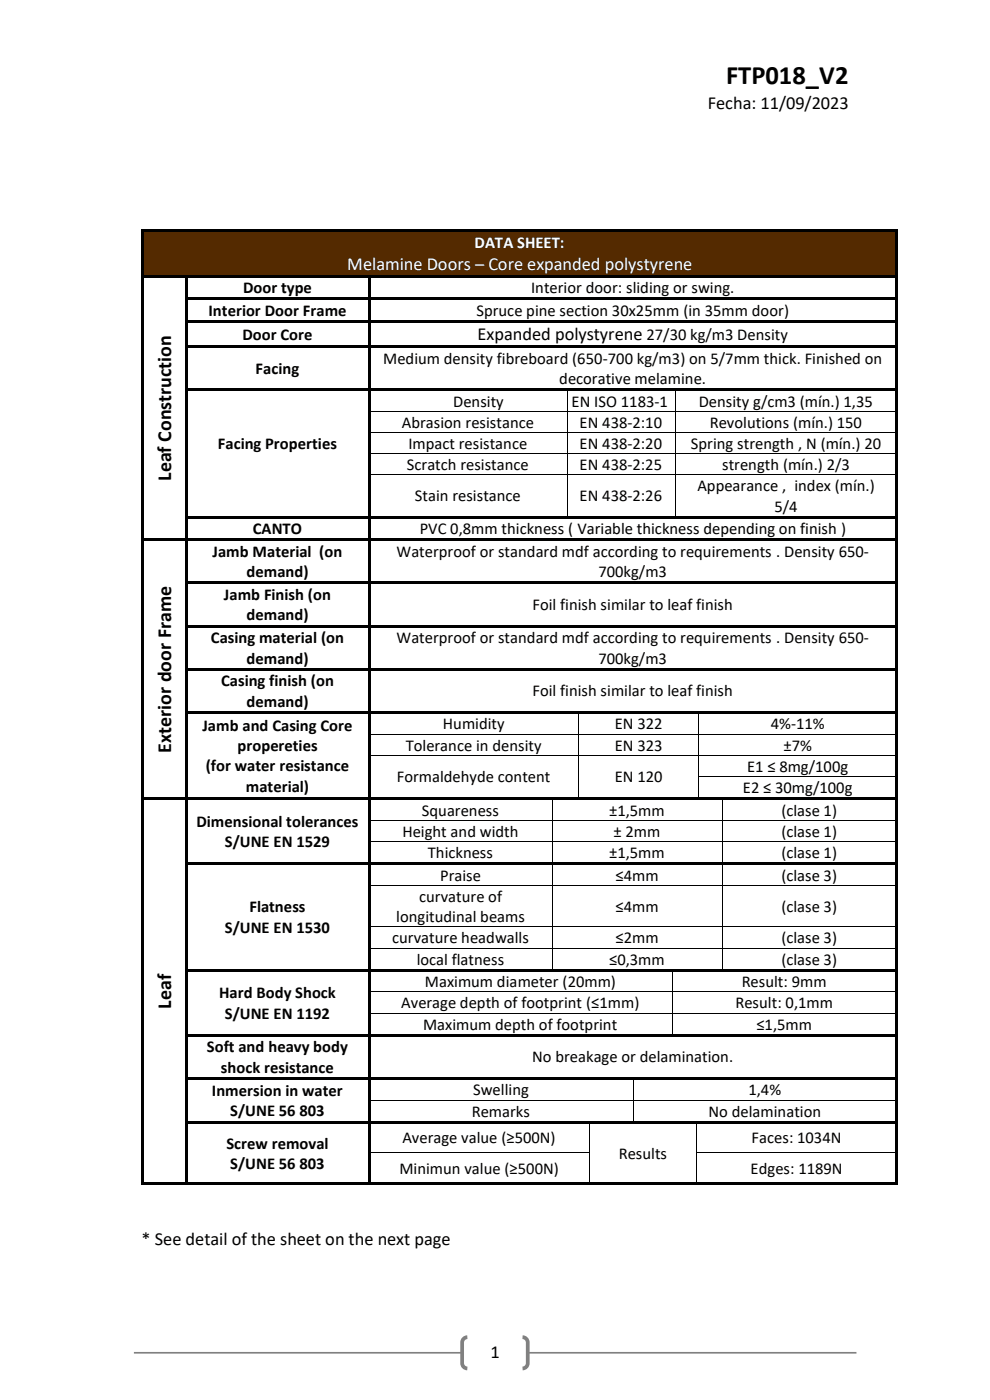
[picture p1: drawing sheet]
<svg xmlns="http://www.w3.org/2000/svg" width="210mm" height="297mm" viewBox="0 0 210 297" stroke-linecap="round" stroke-linejoin="round" font-family="sans-serif">
<path d="M28.4 287h153.3" fill="none" stroke="#808080" stroke-width=".35"/>
<path d="M98.5 283.9l.6-.2h11.7a1.1 1.1 0 0 1 1.2 1.1v4.4a1.1 1.1 0 0 1-1.2 1.1h-11.7a1.1 1.1 0 0 1-1.1-1.1v-4.4l.1-.4z" fill-rule="evenodd" fill="#fff"/>
<path d="M99.1 283.7a1.1 1.1 0 0 0-1.1 1.1v4.4a1.1 1.1 0 0 0 1.1 1.1M110.8 283.7a1.1 1.1 0 0 1 1.2 1.1v4.4a1.1 1.1 0 0 1-1.2 1.1" fill="none" stroke="#808080" stroke-width=".79" stroke-linecap="butt"/>
<g fill="#542a00">
<path d="M30.5 49.2h159.5v9.1h-159.5z" fill-rule="evenodd"/>
<path d="M32.2 49.2h156.1v4.4h-156.1z" fill-rule="evenodd"/>
<path d="M32.2 53.6h156.1v4.7h-156.1z" fill-rule="evenodd"/>
</g>
<g fill="#000">
<path d="M30 48.7h.5v.6h-.5z" fill-rule="evenodd"/>
<path d="M30 48.7h.5v.5h-.5z" fill-rule="evenodd"/>
<path d="M30 49.3h.5v9h-.5z" fill-rule="evenodd"/>
<path d="M30 58.3h.5v.6h-.5z" fill-rule="evenodd"/>
<path d="M30.5 48.7h159.5v.5h-159.5z" fill-rule="evenodd"/>
<path d="M30.5 58.3h8.8v.5h-8.8z" fill-rule="evenodd"/>
<path d="M39.3 58.8l.5 .1z" fill-rule="evenodd"/>
<path d="M39.3 58.3h.5v.5h-.5z" fill-rule="evenodd"/>
<path d="M39.8 58.3h38.2v.5h-38.2z" fill-rule="evenodd"/>
<path d="M78 58.8l.5 .1z" fill-rule="evenodd"/>
<path d="M78 58.3h.5v.5h-.5z" fill-rule="evenodd"/>
<path d="M78.5 58.3h111.5v.5h-111.5z" fill-rule="evenodd"/>
<path d="M190 48.7h.5v.6h-.5z" fill-rule="evenodd"/>
<path d="M190 48.7h.5v.5h-.5z" fill-rule="evenodd"/>
<path d="M190 49.3h.5v9h-.5z" fill-rule="evenodd"/>
<path d="M190 58.3h.5v.6h-.5z" fill-rule="evenodd"/>
<path d="M30 58.9h.5v4.2h-.5z" fill-rule="evenodd"/>
<path d="M30 63.1h.5v.6h-.5z" fill-rule="evenodd"/>
<path d="M30 63.7h.5v4.3h-.5z" fill-rule="evenodd"/>
<path d="M30 68h.5v.5h-.5z" fill-rule="evenodd"/>
<path d="M30 68.5h.5v4.7h-.5z" fill-rule="evenodd"/>
<path d="M30 73.2h.5v.6h-.5z" fill-rule="evenodd"/>
<path d="M39.3 58.9h.5v4.2h-.5z" fill-rule="evenodd"/>
<path d="M39.3 63.1h.5v.6h-.5z" fill-rule="evenodd"/>
<path d="M39.3 63.7h.5v4.3h-.5z" fill-rule="evenodd"/>
<path d="M39.3 68h.5v.5h-.5z" fill-rule="evenodd"/>
<path d="M39.3 68.5h.5v4.7h-.5z" fill-rule="evenodd"/>
<path d="M39.3 73.2h.5v.6h-.5z" fill-rule="evenodd"/>
<path d="M39.8 63.1h38.2v.5h-38.2z" fill-rule="evenodd"/>
<path d="M39.8 68h38.2v.5h-38.2z" fill-rule="evenodd"/>
<path d="M39.8 73.2h38.2v.6h-38.2z" fill-rule="evenodd"/>
<path d="M78 58.9h.5v4.2h-.5z" fill-rule="evenodd"/>
<path d="M78 63.1h.5v.6h-.5z" fill-rule="evenodd"/>
<path d="M78 63.7h.5v4.3h-.5z" fill-rule="evenodd"/>
<path d="M78 68h.5v.5h-.5z" fill-rule="evenodd"/>
<path d="M78 68.5h.5v4.7h-.5z" fill-rule="evenodd"/>
<path d="M78 73.2h.5v.6h-.5z" fill-rule="evenodd"/>
<path d="M78.5 63.1h111.5v.5h-111.5z" fill-rule="evenodd"/>
<path d="M78.5 68h111.5v.5h-111.5z" fill-rule="evenodd"/>
<path d="M78.5 73.2h111.5v.6h-111.5z" fill-rule="evenodd"/>
<path d="M190 58.9h.5v4.2h-.5z" fill-rule="evenodd"/>
<path d="M190 63.1h.5v.6h-.5z" fill-rule="evenodd"/>
<path d="M190 63.7h.5v4.3h-.5z" fill-rule="evenodd"/>
<path d="M190 68h.5v.5h-.5z" fill-rule="evenodd"/>
<path d="M190 68.5h.5v4.7h-.5z" fill-rule="evenodd"/>
<path d="M190 73.2h.5v.6h-.5z" fill-rule="evenodd"/>
<path d="M30 73.8h.5v8.5h-.5z" fill-rule="evenodd"/>
<path d="M30 82.3h.5v.6h-.5z" fill-rule="evenodd"/>
<path d="M30 82.9h.5v4.3h-.5z" fill-rule="evenodd"/>
<path d="M30 87.2h.5v.2h-.5z" fill-rule="evenodd"/>
<path d="M30 87.4h.5v4.3h-.5z" fill-rule="evenodd"/>
<path d="M30 91.7h.5v.2h-.5z" fill-rule="evenodd"/>
<path d="M30 91.9h.5v4.2h-.5z" fill-rule="evenodd"/>
<path d="M30 96.1h.5v.2h-.5z" fill-rule="evenodd"/>
<path d="M39.3 73.8h.5v8.5h-.5z" fill-rule="evenodd"/>
<path d="M39.3 82.3h.5v.6h-.5z" fill-rule="evenodd"/>
<path d="M39.3 82.9h.5v4.3h-.5z" fill-rule="evenodd"/>
<path d="M39.3 87.2h.5v.2h-.5z" fill-rule="evenodd"/>
<path d="M39.3 87.4h.5v4.3h-.5z" fill-rule="evenodd"/>
<path d="M39.3 91.7h.5v.2h-.5z" fill-rule="evenodd"/>
<path d="M39.3 91.9h.5v4.2h-.5z" fill-rule="evenodd"/>
<path d="M39.3 96.1h.5v.2h-.5z" fill-rule="evenodd"/>
<path d="M39.8 82.3h38.2v.6h-38.2z" fill-rule="evenodd"/>
<path d="M78 73.8h.5v8.5h-.5z" fill-rule="evenodd"/>
<path d="M78 82.3h.5v.6h-.5z" fill-rule="evenodd"/>
<path d="M78 82.9h.5v4.3h-.5z" fill-rule="evenodd"/>
<path d="M78 87.2h.5v.2h-.5z" fill-rule="evenodd"/>
<path d="M78 87.4h.5v4.3h-.5z" fill-rule="evenodd"/>
<path d="M78 91.7h.5v.2h-.5z" fill-rule="evenodd"/>
<path d="M78 91.9h.5v4.2h-.5z" fill-rule="evenodd"/>
<path d="M78 96.1h.5v.2h-.5z" fill-rule="evenodd"/>
<path d="M78.5 82.3h41.7v.6h-41.7z" fill-rule="evenodd"/>
<path d="M120.2 82.9h.2z" fill-rule="evenodd"/>
<path d="M120.2 82.3h.5v.6h-.5z" fill-rule="evenodd"/>
<path d="M120.2 87.2h.2v.2h-.2z" fill-rule="evenodd"/>
<path d="M120.2 91.7h.2v.2h-.2z" fill-rule="evenodd"/>
<path d="M120.2 96.1h.2v.2h-.2z" fill-rule="evenodd"/>
<path d="M120.7 82.3h22.5v.6h-22.5z" fill-rule="evenodd"/>
<path d="M143.2 82.9h.2z" fill-rule="evenodd"/>
<path d="M143.2 82.3h.5v.6h-.5z" fill-rule="evenodd"/>
<path d="M143.2 87.2h.2v.2h-.2z" fill-rule="evenodd"/>
<path d="M143.2 91.7h.2v.2h-.2z" fill-rule="evenodd"/>
<path d="M143.2 96.1h.2v.2h-.2z" fill-rule="evenodd"/>
<path d="M143.7 82.3h46.3v.6h-46.3z" fill-rule="evenodd"/>
<path d="M190 73.8h.5v8.5h-.5z" fill-rule="evenodd"/>
<path d="M190 82.3h.5v.6h-.5z" fill-rule="evenodd"/>
<path d="M190 82.9h.5v4.3h-.5z" fill-rule="evenodd"/>
<path d="M190 87.2h.5v.2h-.5z" fill-rule="evenodd"/>
<path d="M190 87.4h.5v4.3h-.5z" fill-rule="evenodd"/>
<path d="M190 91.7h.5v.2h-.5z" fill-rule="evenodd"/>
<path d="M190 91.9h.5v4.2h-.5z" fill-rule="evenodd"/>
<path d="M190 96.1h.5v.2h-.5z" fill-rule="evenodd"/>
<path d="M30 96.3h.5v4.3h-.5z" fill-rule="evenodd"/>
<path d="M30 100.6h.5v.2h-.5z" fill-rule="evenodd"/>
<path d="M30 100.8h.5v8.6h-.5z" fill-rule="evenodd"/>
<path d="M30 109.4h.5v.6h-.5z" fill-rule="evenodd"/>
<path d="M30 110h.5v4.3h-.5z" fill-rule="evenodd"/>
<path d="M30 114.3h.5v.5h-.5z" fill-rule="evenodd"/>
<path d="M30.5 114.3h8.8v.5h-8.8z" fill-rule="evenodd"/>
<path d="M39.3 96.3h.5v4.3h-.5z" fill-rule="evenodd"/>
<path d="M39.3 100.6h.5v.2h-.5z" fill-rule="evenodd"/>
<path d="M39.3 100.8h.5v8.6h-.5z" fill-rule="evenodd"/>
<path d="M39.3 109.4h.5v.6h-.5z" fill-rule="evenodd"/>
<path d="M39.3 110h.5v4.3h-.5z" fill-rule="evenodd"/>
<path d="M39.3 114.3h.5v.5h-.5z" fill-rule="evenodd"/>
<path d="M39.8 109.4h38.2v.6h-38.2z" fill-rule="evenodd"/>
<path d="M39.8 114.3h38.2v.5h-38.2z" fill-rule="evenodd"/>
<path d="M78 96.3h.5v4.3h-.5z" fill-rule="evenodd"/>
<path d="M78 100.6h.5v.2h-.5z" fill-rule="evenodd"/>
<path d="M78 100.8h.5v8.6h-.5z" fill-rule="evenodd"/>
<path d="M78 109.4h.5v.6h-.5z" fill-rule="evenodd"/>
<path d="M78 110h.5v4.3h-.5z" fill-rule="evenodd"/>
<path d="M78 114.3h.5v.5h-.5z" fill-rule="evenodd"/>
<path d="M78.5 109.4h41.7v.6h-41.7z" fill-rule="evenodd"/>
<path d="M78.5 114.3h111.5v.5h-111.5z" fill-rule="evenodd"/>
<path d="M120.2 100.6h.2v.2h-.2z" fill-rule="evenodd"/>
<path d="M120.2 109.4h.5v.6h-.5z" fill-rule="evenodd"/>
<path d="M120.7 109.4h22.5v.6h-22.5z" fill-rule="evenodd"/>
<path d="M143.2 100.6h.2v.2h-.2z" fill-rule="evenodd"/>
<path d="M143.2 109.4h.5v.6h-.5z" fill-rule="evenodd"/>
<path d="M143.7 109.4h46.3v.6h-46.3z" fill-rule="evenodd"/>
<path d="M190 96.3h.5v4.3h-.5z" fill-rule="evenodd"/>
<path d="M190 100.6h.5v.2h-.5z" fill-rule="evenodd"/>
<path d="M190 100.8h.5v8.6h-.5z" fill-rule="evenodd"/>
<path d="M190 109.4h.5v.6h-.5z" fill-rule="evenodd"/>
<path d="M190 110h.5v4.3h-.5z" fill-rule="evenodd"/>
<path d="M190 114.3h.5v.5h-.5z" fill-rule="evenodd"/>
<path d="M30 114.8h.5v8.6h-.5z" fill-rule="evenodd"/>
<path d="M30 123.4h.5v.6h-.5z" fill-rule="evenodd"/>
<path d="M30 124h.5v8.6h-.5z" fill-rule="evenodd"/>
<path d="M30 132.6h.5v.5h-.5z" fill-rule="evenodd"/>
<path d="M39.3 114.8h.5v8.6h-.5z" fill-rule="evenodd"/>
<path d="M39.3 123.4h.5v.6h-.5z" fill-rule="evenodd"/>
<path d="M39.3 124h.5v8.6h-.5z" fill-rule="evenodd"/>
<path d="M39.3 132.6h.5v.5h-.5z" fill-rule="evenodd"/>
<path d="M39.8 123.4h38.2v.5h-38.2z" fill-rule="evenodd"/>
<path d="M39.8 132.6h38.2v.5h-38.2z" fill-rule="evenodd"/>
<path d="M78 114.8h.5v8.6h-.5z" fill-rule="evenodd"/>
<path d="M78 123.4h.5v.6h-.5z" fill-rule="evenodd"/>
<path d="M78 124h.5v8.6h-.5z" fill-rule="evenodd"/>
<path d="M78 132.6h.5v.5h-.5z" fill-rule="evenodd"/>
<path d="M78.5 123.4h111.5v.5h-111.5z" fill-rule="evenodd"/>
<path d="M78.5 132.6h111.5v.5h-111.5z" fill-rule="evenodd"/>
<path d="M190 114.8h.5v8.6h-.5z" fill-rule="evenodd"/>
<path d="M190 123.4h.5v.6h-.5z" fill-rule="evenodd"/>
<path d="M190 124h.5v8.6h-.5z" fill-rule="evenodd"/>
<path d="M190 132.6h.5v.5h-.5z" fill-rule="evenodd"/>
<path d="M30 133.1h.5v8.6h-.5z" fill-rule="evenodd"/>
<path d="M30 141.7h.5v.6h-.5z" fill-rule="evenodd"/>
<path d="M30 142.3h.5v8.6h-.5z" fill-rule="evenodd"/>
<path d="M30 150.9h.5v.5h-.5z" fill-rule="evenodd"/>
<path d="M30 151.4h.5v4.3h-.5z" fill-rule="evenodd"/>
<path d="M30 155.7h.5v.1h-.5z" fill-rule="evenodd"/>
<path d="M39.3 133.1h.5v8.6h-.5z" fill-rule="evenodd"/>
<path d="M39.3 141.7h.5v.6h-.5z" fill-rule="evenodd"/>
<path d="M39.3 142.3h.5v8.6h-.5z" fill-rule="evenodd"/>
<path d="M39.3 150.9h.5v.5h-.5z" fill-rule="evenodd"/>
<path d="M39.3 151.4h.5v4.3h-.5z" fill-rule="evenodd"/>
<path d="M39.3 155.7h.5v.1h-.5z" fill-rule="evenodd"/>
<path d="M39.8 141.7h38.2v.5h-38.2z" fill-rule="evenodd"/>
<path d="M39.8 150.9h38.2v.5h-38.2z" fill-rule="evenodd"/>
<path d="M78 133.1h.5v8.6h-.5z" fill-rule="evenodd"/>
<path d="M78 141.7h.5v.6h-.5z" fill-rule="evenodd"/>
<path d="M78 142.3h.5v8.6h-.5z" fill-rule="evenodd"/>
<path d="M78 150.9h.5v.5h-.5z" fill-rule="evenodd"/>
<path d="M78 151.4h.5v4.3h-.5z" fill-rule="evenodd"/>
<path d="M78 155.7h.5v.1h-.5z" fill-rule="evenodd"/>
<path d="M78.5 141.7h111.5v.5h-111.5z" fill-rule="evenodd"/>
<path d="M78.5 150.9h44.2v.5h-44.2z" fill-rule="evenodd"/>
<path d="M122.7 151.4h.1z" fill-rule="evenodd"/>
<path d="M122.7 150.9h.5v.5h-.5z" fill-rule="evenodd"/>
<path d="M122.7 155.7h.1v.1h-.1z" fill-rule="evenodd"/>
<path d="M123.2 150.9h25v.5h-25z" fill-rule="evenodd"/>
<path d="M148.2 151.4h.2z" fill-rule="evenodd"/>
<path d="M148.2 150.9h.5v.5h-.5z" fill-rule="evenodd"/>
<path d="M148.2 155.7h.2v.1h-.2z" fill-rule="evenodd"/>
<path d="M148.7 150.9h41.3v.5h-41.3z" fill-rule="evenodd"/>
<path d="M190 133.1h.5v8.6h-.5z" fill-rule="evenodd"/>
<path d="M190 141.7h.5v.6h-.5z" fill-rule="evenodd"/>
<path d="M190 142.3h.5v8.6h-.5z" fill-rule="evenodd"/>
<path d="M190 150.9h.5v.5h-.5z" fill-rule="evenodd"/>
<path d="M190 151.4h.5v4.3h-.5z" fill-rule="evenodd"/>
<path d="M190 155.7h.5v.1h-.5z" fill-rule="evenodd"/>
<path d="M30 155.8h.5v4.4h-.5z" fill-rule="evenodd"/>
<path d="M30 160.2h.5v.1h-.5z" fill-rule="evenodd"/>
<path d="M30 160.3h.5v4.4h-.5z" fill-rule="evenodd"/>
<path d="M30 164.7h.5v.1h-.5z" fill-rule="evenodd"/>
<path d="M30 164.8h.5v4.3h-.5z" fill-rule="evenodd"/>
<path d="M30 169.1h.5v.6h-.5z" fill-rule="evenodd"/>
<path d="M30 169.7h.5v4.3h-.5z" fill-rule="evenodd"/>
<path d="M30 174h.5v.1h-.5z" fill-rule="evenodd"/>
<path d="M30 174.1h.5v4.4h-.5z" fill-rule="evenodd"/>
<path d="M30 178.5h.5v.1h-.5z" fill-rule="evenodd"/>
<path d="M30.5 169.1h8.8v.6h-8.8z" fill-rule="evenodd"/>
<path d="M39.3 155.8h.5v4.4h-.5z" fill-rule="evenodd"/>
<path d="M39.3 160.2h.5v.1h-.5z" fill-rule="evenodd"/>
<path d="M39.3 160.3h.5v4.4h-.5z" fill-rule="evenodd"/>
<path d="M39.3 164.7h.5v.1h-.5z" fill-rule="evenodd"/>
<path d="M39.3 164.8h.5v4.3h-.5z" fill-rule="evenodd"/>
<path d="M39.3 169.1h.5v.6h-.5z" fill-rule="evenodd"/>
<path d="M39.3 169.7h.5v4.3h-.5z" fill-rule="evenodd"/>
<path d="M39.3 174h.5v.1h-.5z" fill-rule="evenodd"/>
<path d="M39.3 174.1h.5v4.4h-.5z" fill-rule="evenodd"/>
<path d="M39.3 178.5h.5v.1h-.5z" fill-rule="evenodd"/>
<path d="M39.8 169.1h38.2v.6h-38.2z" fill-rule="evenodd"/>
<path d="M78 155.8h.5v4.4h-.5z" fill-rule="evenodd"/>
<path d="M78 160.2h.5v.1h-.5z" fill-rule="evenodd"/>
<path d="M78 160.3h.5v4.4h-.5z" fill-rule="evenodd"/>
<path d="M78 164.7h.5v.1h-.5z" fill-rule="evenodd"/>
<path d="M78 164.8h.5v4.3h-.5z" fill-rule="evenodd"/>
<path d="M78 169.1h.5v.6h-.5z" fill-rule="evenodd"/>
<path d="M78 169.7h.5v4.3h-.5z" fill-rule="evenodd"/>
<path d="M78 174h.5v.1h-.5z" fill-rule="evenodd"/>
<path d="M78 174.1h.5v4.4h-.5z" fill-rule="evenodd"/>
<path d="M78 178.5h.5v.1h-.5z" fill-rule="evenodd"/>
<path d="M78.5 169.1h38.6v.6h-38.6z" fill-rule="evenodd"/>
<path d="M117.1 169.7h.1z" fill-rule="evenodd"/>
<path d="M117.1 169.1h.5v.6h-.5z" fill-rule="evenodd"/>
<path d="M117.1 174h.1v.1h-.1z" fill-rule="evenodd"/>
<path d="M117.1 178.5h.1v.1h-.1z" fill-rule="evenodd"/>
<path d="M117.6 169.1h5.1v.6h-5.1z" fill-rule="evenodd"/>
<path d="M122.7 160.2h.1v.1h-.1z" fill-rule="evenodd"/>
<path d="M122.7 164.7h.1v.1h-.1z" fill-rule="evenodd"/>
<path d="M122.7 169.1h.5v.6h-.5z" fill-rule="evenodd"/>
<path d="M123.2 169.1h25v.6h-25z" fill-rule="evenodd"/>
<path d="M148.2 160.2h.2v.1h-.2z" fill-rule="evenodd"/>
<path d="M148.2 164.7h.2v.1h-.2z" fill-rule="evenodd"/>
<path d="M148.2 169.1h.5v.6h-.5z" fill-rule="evenodd"/>
<path d="M148.7 169.1h4.4v.6h-4.4z" fill-rule="evenodd"/>
<path d="M153.1 169.7h.2z" fill-rule="evenodd"/>
<path d="M153.1 169.1h.5v.6h-.5z" fill-rule="evenodd"/>
<path d="M153.1 174h.2v.1h-.2z" fill-rule="evenodd"/>
<path d="M153.1 178.5h.2v.1h-.2z" fill-rule="evenodd"/>
<path d="M153.6 169.1h36.4v.6h-36.4z" fill-rule="evenodd"/>
<path d="M190 155.8h.5v4.4h-.5z" fill-rule="evenodd"/>
<path d="M190 160.2h.5v.1h-.5z" fill-rule="evenodd"/>
<path d="M190 160.3h.5v4.4h-.5z" fill-rule="evenodd"/>
<path d="M190 164.7h.5v.1h-.5z" fill-rule="evenodd"/>
<path d="M190 164.8h.5v4.3h-.5z" fill-rule="evenodd"/>
<path d="M190 169.1h.5v.6h-.5z" fill-rule="evenodd"/>
<path d="M190 169.7h.5v4.3h-.5z" fill-rule="evenodd"/>
<path d="M190 174h.5v.1h-.5z" fill-rule="evenodd"/>
<path d="M190 174.1h.5v4.4h-.5z" fill-rule="evenodd"/>
<path d="M190 178.5h.5v.1h-.5z" fill-rule="evenodd"/>
<path d="M30 178.6h.5v4.3h-.5z" fill-rule="evenodd"/>
<path d="M30 182.9h.5v.6h-.5z" fill-rule="evenodd"/>
<path d="M30 183.5h.5v4.3h-.5z" fill-rule="evenodd"/>
<path d="M30 187.8h.5v.1h-.5z" fill-rule="evenodd"/>
<path d="M30 187.9h.5v8.7h-.5z" fill-rule="evenodd"/>
<path d="M30 196.6h.5v.1h-.5z" fill-rule="evenodd"/>
<path d="M39.3 178.6h.5v4.3h-.5z" fill-rule="evenodd"/>
<path d="M39.3 182.9h.5v.6h-.5z" fill-rule="evenodd"/>
<path d="M39.3 183.5h.5v4.3h-.5z" fill-rule="evenodd"/>
<path d="M39.3 187.8h.5v.1h-.5z" fill-rule="evenodd"/>
<path d="M39.3 187.9h.5v8.7h-.5z" fill-rule="evenodd"/>
<path d="M39.3 196.6h.5v.1h-.5z" fill-rule="evenodd"/>
<path d="M39.8 182.9h38.2v.6h-38.2z" fill-rule="evenodd"/>
<path d="M78 178.6h.5v4.3h-.5z" fill-rule="evenodd"/>
<path d="M78 182.9h.5v.6h-.5z" fill-rule="evenodd"/>
<path d="M78 183.5h.5v4.3h-.5z" fill-rule="evenodd"/>
<path d="M78 187.8h.5v.1h-.5z" fill-rule="evenodd"/>
<path d="M78 187.9h.5v8.7h-.5z" fill-rule="evenodd"/>
<path d="M78 196.6h.5v.1h-.5z" fill-rule="evenodd"/>
<path d="M78.5 182.9h38.6v.6h-38.6z" fill-rule="evenodd"/>
<path d="M117.1 183.5h.1z" fill-rule="evenodd"/>
<path d="M117.1 182.9h.5v.6h-.5z" fill-rule="evenodd"/>
<path d="M117.1 187.8h.1v.1h-.1z" fill-rule="evenodd"/>
<path d="M117.1 196.6h.1v.1h-.1z" fill-rule="evenodd"/>
<path d="M117.6 182.9h35.5v.6h-35.5z" fill-rule="evenodd"/>
<path d="M153.1 183.5h.2z" fill-rule="evenodd"/>
<path d="M153.1 182.9h.5v.6h-.5z" fill-rule="evenodd"/>
<path d="M153.1 187.8h.2v.1h-.2z" fill-rule="evenodd"/>
<path d="M153.1 196.6h.2v.1h-.2z" fill-rule="evenodd"/>
<path d="M153.6 182.9h36.4v.6h-36.4z" fill-rule="evenodd"/>
<path d="M190 178.6h.5v4.3h-.5z" fill-rule="evenodd"/>
<path d="M190 182.9h.5v.6h-.5z" fill-rule="evenodd"/>
<path d="M190 183.5h.5v4.3h-.5z" fill-rule="evenodd"/>
<path d="M190 187.8h.5v.1h-.5z" fill-rule="evenodd"/>
<path d="M190 187.9h.5v8.7h-.5z" fill-rule="evenodd"/>
<path d="M190 196.6h.5v.1h-.5z" fill-rule="evenodd"/>
<path d="M30 196.7h.5v4.4h-.5z" fill-rule="evenodd"/>
<path d="M30 201.1h.5v.1h-.5z" fill-rule="evenodd"/>
<path d="M30 201.2h.5v4.4h-.5z" fill-rule="evenodd"/>
<path d="M30 205.6h.5v.5h-.5z" fill-rule="evenodd"/>
<path d="M30 206.1h.5v4.3h-.5z" fill-rule="evenodd"/>
<path d="M30 210.4h.5v.1h-.5z" fill-rule="evenodd"/>
<path d="M30 210.5h.5v4.4h-.5z" fill-rule="evenodd"/>
<path d="M30 214.9h.5v.1h-.5z" fill-rule="evenodd"/>
<path d="M30 215h.5v4.4h-.5z" fill-rule="evenodd"/>
<path d="M30 219.4h.5v.5h-.5z" fill-rule="evenodd"/>
<path d="M39.3 196.7h.5v4.4h-.5z" fill-rule="evenodd"/>
<path d="M39.3 201.1h.5v.1h-.5z" fill-rule="evenodd"/>
<path d="M39.3 201.2h.5v4.4h-.5z" fill-rule="evenodd"/>
<path d="M39.3 205.6h.5v.5h-.5z" fill-rule="evenodd"/>
<path d="M39.3 206.1h.5v4.3h-.5z" fill-rule="evenodd"/>
<path d="M39.3 210.4h.5v.1h-.5z" fill-rule="evenodd"/>
<path d="M39.3 210.5h.5v4.4h-.5z" fill-rule="evenodd"/>
<path d="M39.3 214.9h.5v.1h-.5z" fill-rule="evenodd"/>
<path d="M39.3 215h.5v4.4h-.5z" fill-rule="evenodd"/>
<path d="M39.3 219.4h.5v.5h-.5z" fill-rule="evenodd"/>
<path d="M39.8 205.6h38.2v.5h-38.2z" fill-rule="evenodd"/>
<path d="M39.8 219.4h38.2v.5h-38.2z" fill-rule="evenodd"/>
<path d="M78 196.7h.5v4.4h-.5z" fill-rule="evenodd"/>
<path d="M78 201.1h.5v.1h-.5z" fill-rule="evenodd"/>
<path d="M78 201.2h.5v4.4h-.5z" fill-rule="evenodd"/>
<path d="M78 205.6h.5v.5h-.5z" fill-rule="evenodd"/>
<path d="M78 206.1h.5v4.3h-.5z" fill-rule="evenodd"/>
<path d="M78 210.4h.5v.1h-.5z" fill-rule="evenodd"/>
<path d="M78 210.5h.5v4.4h-.5z" fill-rule="evenodd"/>
<path d="M78 214.9h.5v.1h-.5z" fill-rule="evenodd"/>
<path d="M78 215h.5v4.4h-.5z" fill-rule="evenodd"/>
<path d="M78 219.4h.5v.5h-.5z" fill-rule="evenodd"/>
<path d="M78.5 205.6h38.6v.5h-38.6z" fill-rule="evenodd"/>
<path d="M78.5 219.4h64v.5h-64z" fill-rule="evenodd"/>
<path d="M117.1 201.1h.1v.1h-.1z" fill-rule="evenodd"/>
<path d="M117.1 205.6h.5v.5h-.5z" fill-rule="evenodd"/>
<path d="M117.6 205.6h24.9v.5h-24.9z" fill-rule="evenodd"/>
<path d="M142.5 205.6h.5v.5h-.5z" fill-rule="evenodd"/>
<path d="M142.5 210.4l.1 .1z" fill-rule="evenodd"/>
<path d="M142.5 214.9l.1 .1z" fill-rule="evenodd"/>
<path d="M142.5 219.4h.5v.5h-.5z" fill-rule="evenodd"/>
<path d="M143 205.6h10.1v.5h-10.1z" fill-rule="evenodd"/>
<path d="M143 219.4h47v.5h-47z" fill-rule="evenodd"/>
<path d="M153.1 201.1h.2v.1h-.2z" fill-rule="evenodd"/>
<path d="M153.1 205.6h.5v.5h-.5z" fill-rule="evenodd"/>
<path d="M153.6 205.6h36.4v.5h-36.4z" fill-rule="evenodd"/>
<path d="M190 196.7h.5v4.4h-.5z" fill-rule="evenodd"/>
<path d="M190 201.1h.5v.1h-.5z" fill-rule="evenodd"/>
<path d="M190 201.2h.5v4.4h-.5z" fill-rule="evenodd"/>
<path d="M190 205.6h.5v.5h-.5z" fill-rule="evenodd"/>
<path d="M190 206.1h.5v4.3h-.5z" fill-rule="evenodd"/>
<path d="M190 210.4h.5v.1h-.5z" fill-rule="evenodd"/>
<path d="M190 210.5h.5v4.4h-.5z" fill-rule="evenodd"/>
<path d="M190 214.9h.5v.1h-.5z" fill-rule="evenodd"/>
<path d="M190 215h.5v4.4h-.5z" fill-rule="evenodd"/>
<path d="M190 219.4h.5v.5h-.5z" fill-rule="evenodd"/>
<path d="M30 219.9h.5v8.6h-.5z" fill-rule="evenodd"/>
<path d="M30 228.5h.5v.5h-.5z" fill-rule="evenodd"/>
<path d="M30 229.1h.5v4.2h-.5z" fill-rule="evenodd"/>
<path d="M30 233.3h.5v.2h-.5z" fill-rule="evenodd"/>
<path d="M30 233.5h.5v4.3h-.5z" fill-rule="evenodd"/>
<path d="M30 237.8h.5v.6h-.5z" fill-rule="evenodd"/>
<path d="M39.3 219.9h.5v8.6h-.5z" fill-rule="evenodd"/>
<path d="M39.3 228.5h.5v.5h-.5z" fill-rule="evenodd"/>
<path d="M39.3 229.1h.5v4.2h-.5z" fill-rule="evenodd"/>
<path d="M39.3 233.3h.5v.2h-.5z" fill-rule="evenodd"/>
<path d="M39.3 233.5h.5v4.3h-.5z" fill-rule="evenodd"/>
<path d="M39.3 237.8h.5v.6h-.5z" fill-rule="evenodd"/>
<path d="M39.8 228.5h38.2v.5h-38.2z" fill-rule="evenodd"/>
<path d="M39.8 237.8h38.2v.5h-38.2z" fill-rule="evenodd"/>
<path d="M78 219.9h.5v8.6h-.5z" fill-rule="evenodd"/>
<path d="M78 228.5h.5v.5h-.5z" fill-rule="evenodd"/>
<path d="M78 229.1h.5v4.2h-.5z" fill-rule="evenodd"/>
<path d="M78 233.3h.5v.2h-.5z" fill-rule="evenodd"/>
<path d="M78 233.5h.5v4.3h-.5z" fill-rule="evenodd"/>
<path d="M78 237.8h.5v.6h-.5z" fill-rule="evenodd"/>
<path d="M78.5 228.5h55.8v.5h-55.8z" fill-rule="evenodd"/>
<path d="M78.5 237.8h46.5v.5h-46.5z" fill-rule="evenodd"/>
<path d="M125 238.3l.2 .1z" fill-rule="evenodd"/>
<path d="M125 237.8h.5v.5h-.5z" fill-rule="evenodd"/>
<path d="M125.5 237.8h8.8v.5h-8.8z" fill-rule="evenodd"/>
<path d="M134.3 229h.2z" fill-rule="evenodd"/>
<path d="M134.3 228.5h.5v.5h-.5z" fill-rule="evenodd"/>
<path d="M134.3 233.3h.2v.2h-.2z" fill-rule="evenodd"/>
<path d="M134.3 237.8h.5v.5h-.5z" fill-rule="evenodd"/>
<path d="M134.8 228.5h55.2v.5h-55.2z" fill-rule="evenodd"/>
<path d="M134.8 237.8h12.9v.5h-12.9z" fill-rule="evenodd"/>
<path d="M147.7 238.3l.2 .1z" fill-rule="evenodd"/>
<path d="M147.7 237.8h.5v.5h-.5z" fill-rule="evenodd"/>
<path d="M148.2 237.8h41.8v.5h-41.8z" fill-rule="evenodd"/>
<path d="M190 219.9h.5v8.6h-.5z" fill-rule="evenodd"/>
<path d="M190 228.5h.5v.5h-.5z" fill-rule="evenodd"/>
<path d="M190 229.1h.5v4.2h-.5z" fill-rule="evenodd"/>
<path d="M190 233.3h.5v.2h-.5z" fill-rule="evenodd"/>
<path d="M190 233.5h.5v4.3h-.5z" fill-rule="evenodd"/>
<path d="M190 237.8h.5v.6h-.5z" fill-rule="evenodd"/>
<path d="M30 238.4h.5v5.9h-.5z" fill-rule="evenodd"/>
<path d="M30 244.3h.5v.6h-.5z" fill-rule="evenodd"/>
<path d="M30 244.9h.5v6h-.5z" fill-rule="evenodd"/>
<path d="M30 250.9h.5v.5h-.5z" fill-rule="evenodd"/>
<path d="M30 250.9h.5v.5h-.5z" fill-rule="evenodd"/>
<path d="M30.5 250.9h8.8v.5h-8.8z" fill-rule="evenodd"/>
<path d="M39.3 238.4h.5v5.9h-.5z" fill-rule="evenodd"/>
<path d="M39.3 244.3h.5v.6h-.5z" fill-rule="evenodd"/>
<path d="M39.3 244.9h.5v6h-.5z" fill-rule="evenodd"/>
<path d="M39.3 250.9h.5v.5h-.5z" fill-rule="evenodd"/>
<path d="M39.8 250.9h38.2v.5h-38.2z" fill-rule="evenodd"/>
<path d="M78 238.4h.5v5.9h-.5z" fill-rule="evenodd"/>
<path d="M78 244.3h.5v.6h-.5z" fill-rule="evenodd"/>
<path d="M78 244.9h.5v6h-.5z" fill-rule="evenodd"/>
<path d="M78 250.9h.5v.5h-.5z" fill-rule="evenodd"/>
<path d="M78.5 250.9h46.5v.5h-46.5z" fill-rule="evenodd"/>
<path d="M125 244.3h.2v.6h-.2z" fill-rule="evenodd"/>
<path d="M125 250.9h.5v.5h-.5z" fill-rule="evenodd"/>
<path d="M125.5 250.9h22.2v.5h-22.2z" fill-rule="evenodd"/>
<path d="M147.7 244.3h.2v.6h-.2z" fill-rule="evenodd"/>
<path d="M147.7 250.9h.5v.5h-.5z" fill-rule="evenodd"/>
<path d="M148.2 250.9h41.8v.5h-41.8z" fill-rule="evenodd"/>
<path d="M190 238.4h.5v5.9h-.5z" fill-rule="evenodd"/>
<path d="M190 244.3h.5v.6h-.5z" fill-rule="evenodd"/>
<path d="M190 244.9h.5v6h-.5z" fill-rule="evenodd"/>
<path d="M190 250.9h.5v.5h-.5z" fill-rule="evenodd"/>
<path d="M190 250.9h.5v.5h-.5z" fill-rule="evenodd"/>
</g>
<path d="M30.5 49.3h159.5" fill="none" stroke="#542a00" stroke-width=".21"/>
<g fill="none" stroke="#000" stroke-width=".21">
<path d="M78.5 87.3h41.7M78.5 91.8h41.7M78.5 96.2h41.7M120.3 82.9v4.3M120.3 87.4v4.3M120.3 91.9v4.2M120.3 96.3v4.3M120.4 87.3h22.8M120.4 91.8h22.8M120.4 96.2h22.8M143.3 82.9v4.3M143.3 87.4v4.3"/>
<path d="M143.3 91.9v4.2M143.3 96.3v4.3M143.4 87.3h46.6M143.4 91.8h46.6M143.4 96.2h46.6M78.5 100.7h41.7M120.3 100.8v8.6M120.4 100.7h22.8M143.3 100.8v8.6M143.4 100.7h46.6M78.5 155.8h44.2M122.7 151.4v4.3"/>
<path d="M122.7 155.8v4.4M122.8 155.8h25.4M148.3 151.4v4.3M148.3 155.8v4.4M148.4 155.8h41.6M78.5 160.2h44.2M78.5 174.1h38.6M78.5 178.5h38.6M117.2 169.7v4.3M117.2 174.1v4.4M117.2 178.6v4.3M117.2 174.1h35.9"/>
<path d="M117.2 178.5h35.9M122.7 160.3v4.4M122.7 164.8v4.3M122.8 160.2h25.4M148.3 160.3v4.4M148.3 164.8v4.3M148.4 160.2h41.6M148.4 164.7h41.6M153.2 169.7v4.3M153.2 174.1v4.4M153.2 178.6v4.3M153.3 174.1h36.7"/>
<path d="M153.3 178.5h36.7M78.5 187.9h38.6M78.5 196.7h38.6M117.2 183.5v4.3M117.2 187.9v8.7M117.2 196.7v4.4M117.2 187.9h35.9M117.2 196.7h35.9M153.2 183.5v4.3M153.2 187.9v8.7M153.2 196.7v4.4M153.3 187.9h36.7"/>
<path d="M153.3 196.7h36.7M78.5 201.2h38.6M78.5 210.4h64M78.5 214.9h64M117.2 201.2v4.4M117.2 201.2h35.9M142.6 206.1v4.3M142.6 210.5v4.4M142.6 215v4.4M142.6 210.4h47.4M142.6 214.9h47.4M153.2 201.2v4.4"/>
<path d="M153.3 201.2h36.7M78.5 233.4h55.8M125.1 238.4v5.9M134.4 229.1v4.2M134.4 233.5v4.3M134.5 233.4h55.5M147.8 238.4v5.9M78.5 244.4h46.5M125.1 244.9v6M147.8 244.9v6M147.9 244.4h42.1"/>
</g>
<text font-size="5.6" x="154" y="17.9">FTP018_V2</text>
<g font-size="4.2">
<text x="36.3" y="102" transform="rotate(-90 36.3 102)">Leaf Construction</text>
<text x="36.3" y="159.7" transform="rotate(-90 36.3 159.7)">Exterior door Frame</text>
<text x="36.3" y="214" transform="rotate(-90 36.3 214)">Leaf</text>
</g>
<g font-size="3.9">
<text x="150.1" y="23.1">Fecha: 11/09/2023</text>
<text x="101.3" y="72.2">Expanded polystyrene 27/30 kg/m3 Density</text>
<text x="30" y="264">* See detail of the sheet on the next page</text>
<text x="104" y="288.1">1</text>
</g>
<text font-size="3.9" fill="#fff" x="73.7" y="57.2">Melamine Doors – Core expanded polystyrene</text>
<text font-size="3.5" fill="#fff" x="100.7" y="52.6">DATA SHEET:</text>
<g font-size="3.5">
<text x="51.6" y="62.2">Door type</text>
<text x="112.7" y="62.2">Interior door: sliding or swing.</text>
<text x="44.2" y="67">Interior Door Frame</text>
<text x="101.1" y="67">Spruce pine section 30x25mm (in 35mm door)</text>
<text x="51.4" y="72.1">Door Core</text>
<text x="81.3" y="77.1">Medium density fibreboard (650-700 kg/m3) on 5/7mm thick. Finished on</text>
<text x="54.2" y="79.3">Facing</text>
<text x="118.6" y="81.4">decorative melamine.</text>
<text x="96.2" y="86.3">Density</text>
<text x="121.3" y="86.3">EN ISO 1183-1</text>
<text x="148.2" y="86.3">Density g/cm3 (mín.) 1,35</text>
<text x="46.2" y="95.2">Facing Properties</text>
<text x="85.2" y="90.8">Abrasion resistance</text>
<text x="86.6" y="95.2">Impact resistance</text>
<text x="123" y="90.8">EN 438-2:10</text>
<text x="123" y="95.2">EN 438-2:20</text>
<text x="146.6" y="95.2">Spring strength , N (mín.) 20</text>
<text x="150.6" y="90.8">Revolutions (mín.) 150</text>
<text x="86.3" y="99.7">Scratch resistance</text>
<text x="123" y="99.7">EN 438-2:25</text>
<text x="153.2" y="99.7">strength (mín.) 2/3</text>
<text x="88" y="106.4">Stain resistance</text>
<text x="123" y="106.4">EN 438-2:26</text>
<text x="147.9" y="104.2">Appearance , index (mín.)</text>
<text x="53.6" y="113.3">CANTO</text>
<text x="89" y="113.3">PVC 0,8mm thickness ( Variable thickness depending on finish )</text>
<text x="164.3" y="108.5">5/4</text>
<text x="45.1" y="118.2">Jamb Material (on</text>
<text x="84.1" y="118.2">Waterproof or standard mdf according to requirements . Density 650-</text>
<text x="52.3" y="122.5">demand)</text>
<text x="126.9" y="122.5">700kg/m3</text>
<text x="47.5" y="127.3">Jamb Finish (on</text>
<text x="52.3" y="131.6">demand)</text>
<text x="113" y="129.5">Foil finish similar to leaf finish</text>
<text x="44.8" y="136.5">Casing material (on</text>
<text x="84.1" y="136.5">Waterproof or standard mdf according to requirements . Density 650-</text>
<text x="52.3" y="140.8">demand)</text>
<text x="126.9" y="140.8">700kg/m3</text>
<text x="46.9" y="145.6">Casing finish (on</text>
<text x="52.3" y="149.9">demand)</text>
<text x="113" y="147.8">Foil finish similar to leaf finish</text>
<text x="42.9" y="155">Jamb and Casing Core</text>
<text x="94" y="154.7">Humidity</text>
<text x="130.4" y="154.7">EN 322</text>
<text x="163.5" y="154.7">4%-11%</text>
<text x="50.4" y="159.3">propereties</text>
<text x="86.1" y="159.2">Tolerance in density</text>
<text x="130.4" y="159.2">EN 323</text>
<text x="166.2" y="159.2">±7%</text>
<text x="43.7" y="163.6">(for water resistance</text>
<text x="52.2" y="168">material)</text>
<text x="84.2" y="166">Formaldehyde content</text>
<text x="130.4" y="166">EN 120</text>
<text x="158.5" y="163.7">E1 ≤ 8mg/100g</text>
<text x="89.5" y="173">Squareness</text>
<text x="129.2" y="173">±1,5mm</text>
<text x="157.6" y="168.2">E2 ≤ 30mg/100g</text>
<text x="165.8" y="173">(clase 1)</text>
<text x="41.7" y="175.4">Dimensional tolerances</text>
<text x="47.7" y="179.7">S/UNE EN 1529</text>
<text x="85.4" y="177.5">Height and width</text>
<text x="130.2" y="177.5">± 2mm</text>
<text x="165.8" y="177.5">(clase 1)</text>
<text x="90.8" y="182">Thickness</text>
<text x="129.2" y="182">±1,5mm</text>
<text x="165.8" y="182">(clase 1)</text>
<text x="88.9" y="191.3">curvature of</text>
<text x="93.4" y="186.8">Praise</text>
<text x="130.6" y="186.8">≤4mm</text>
<text x="165.8" y="186.8">(clase 3)</text>
<text x="47.7" y="197.9">S/UNE EN 1530</text>
<text x="52.9" y="193.6">Flatness</text>
<text x="84" y="195.6">longitudinal beams</text>
<text x="130.6" y="193.5">≤4mm</text>
<text x="165.8" y="193.5">(clase 3)</text>
<text x="83.2" y="200.1">curvature headwalls</text>
<text x="130.6" y="200.1">≤2mm</text>
<text x="165.8" y="200.1">(clase 3)</text>
<text x="88.4" y="204.6">local flatness</text>
<text x="90.1" y="209.4">Maximum diameter (20mm)</text>
<text x="129.2" y="204.6">≤0,3mm</text>
<text x="157.3" y="209.4">Result: 9mm</text>
<text x="165.8" y="204.6">(clase 3)</text>
<text x="46.5" y="211.8">Hard Body Shock</text>
<text x="85.1" y="213.9">Average depth of footprint (≤1mm)</text>
<text x="156" y="213.9">Result: 0,1mm</text>
<text x="47.7" y="216.1">S/UNE EN 1192</text>
<text x="89.8" y="218.4">Maximum depth of footprint</text>
<text x="160.5" y="218.4">≤1,5mm</text>
<text x="43.9" y="223.2">Soft and heavy body</text>
<text x="46.9" y="227.6">shock resistance</text>
<text x="112.9" y="225.4">No breakage or delamination.</text>
<text x="45" y="232.5">Inmersion in water</text>
<text x="100.4" y="232.4">Swelling</text>
<text x="158.8" y="232.4">1,4%</text>
<text x="48.9" y="236.8">S/UNE 56 803</text>
<text x="100.1" y="236.9">Remarks</text>
<text x="150.3" y="236.9">No delamination</text>
<text x="48.1" y="243.7">Screw removal</text>
<text x="85.4" y="242.6">Average value (≥500N)</text>
<text x="131.3" y="245.8">Results</text>
<text x="159.5" y="242.6">Faces: 1034N</text>
<text x="48.9" y="248">S/UNE 56 803</text>
<text x="84.7" y="249.1">Minimun value (≥500N)</text>
<text x="159.2" y="249.1">Edges: 1189N</text>
</g>
</svg>
